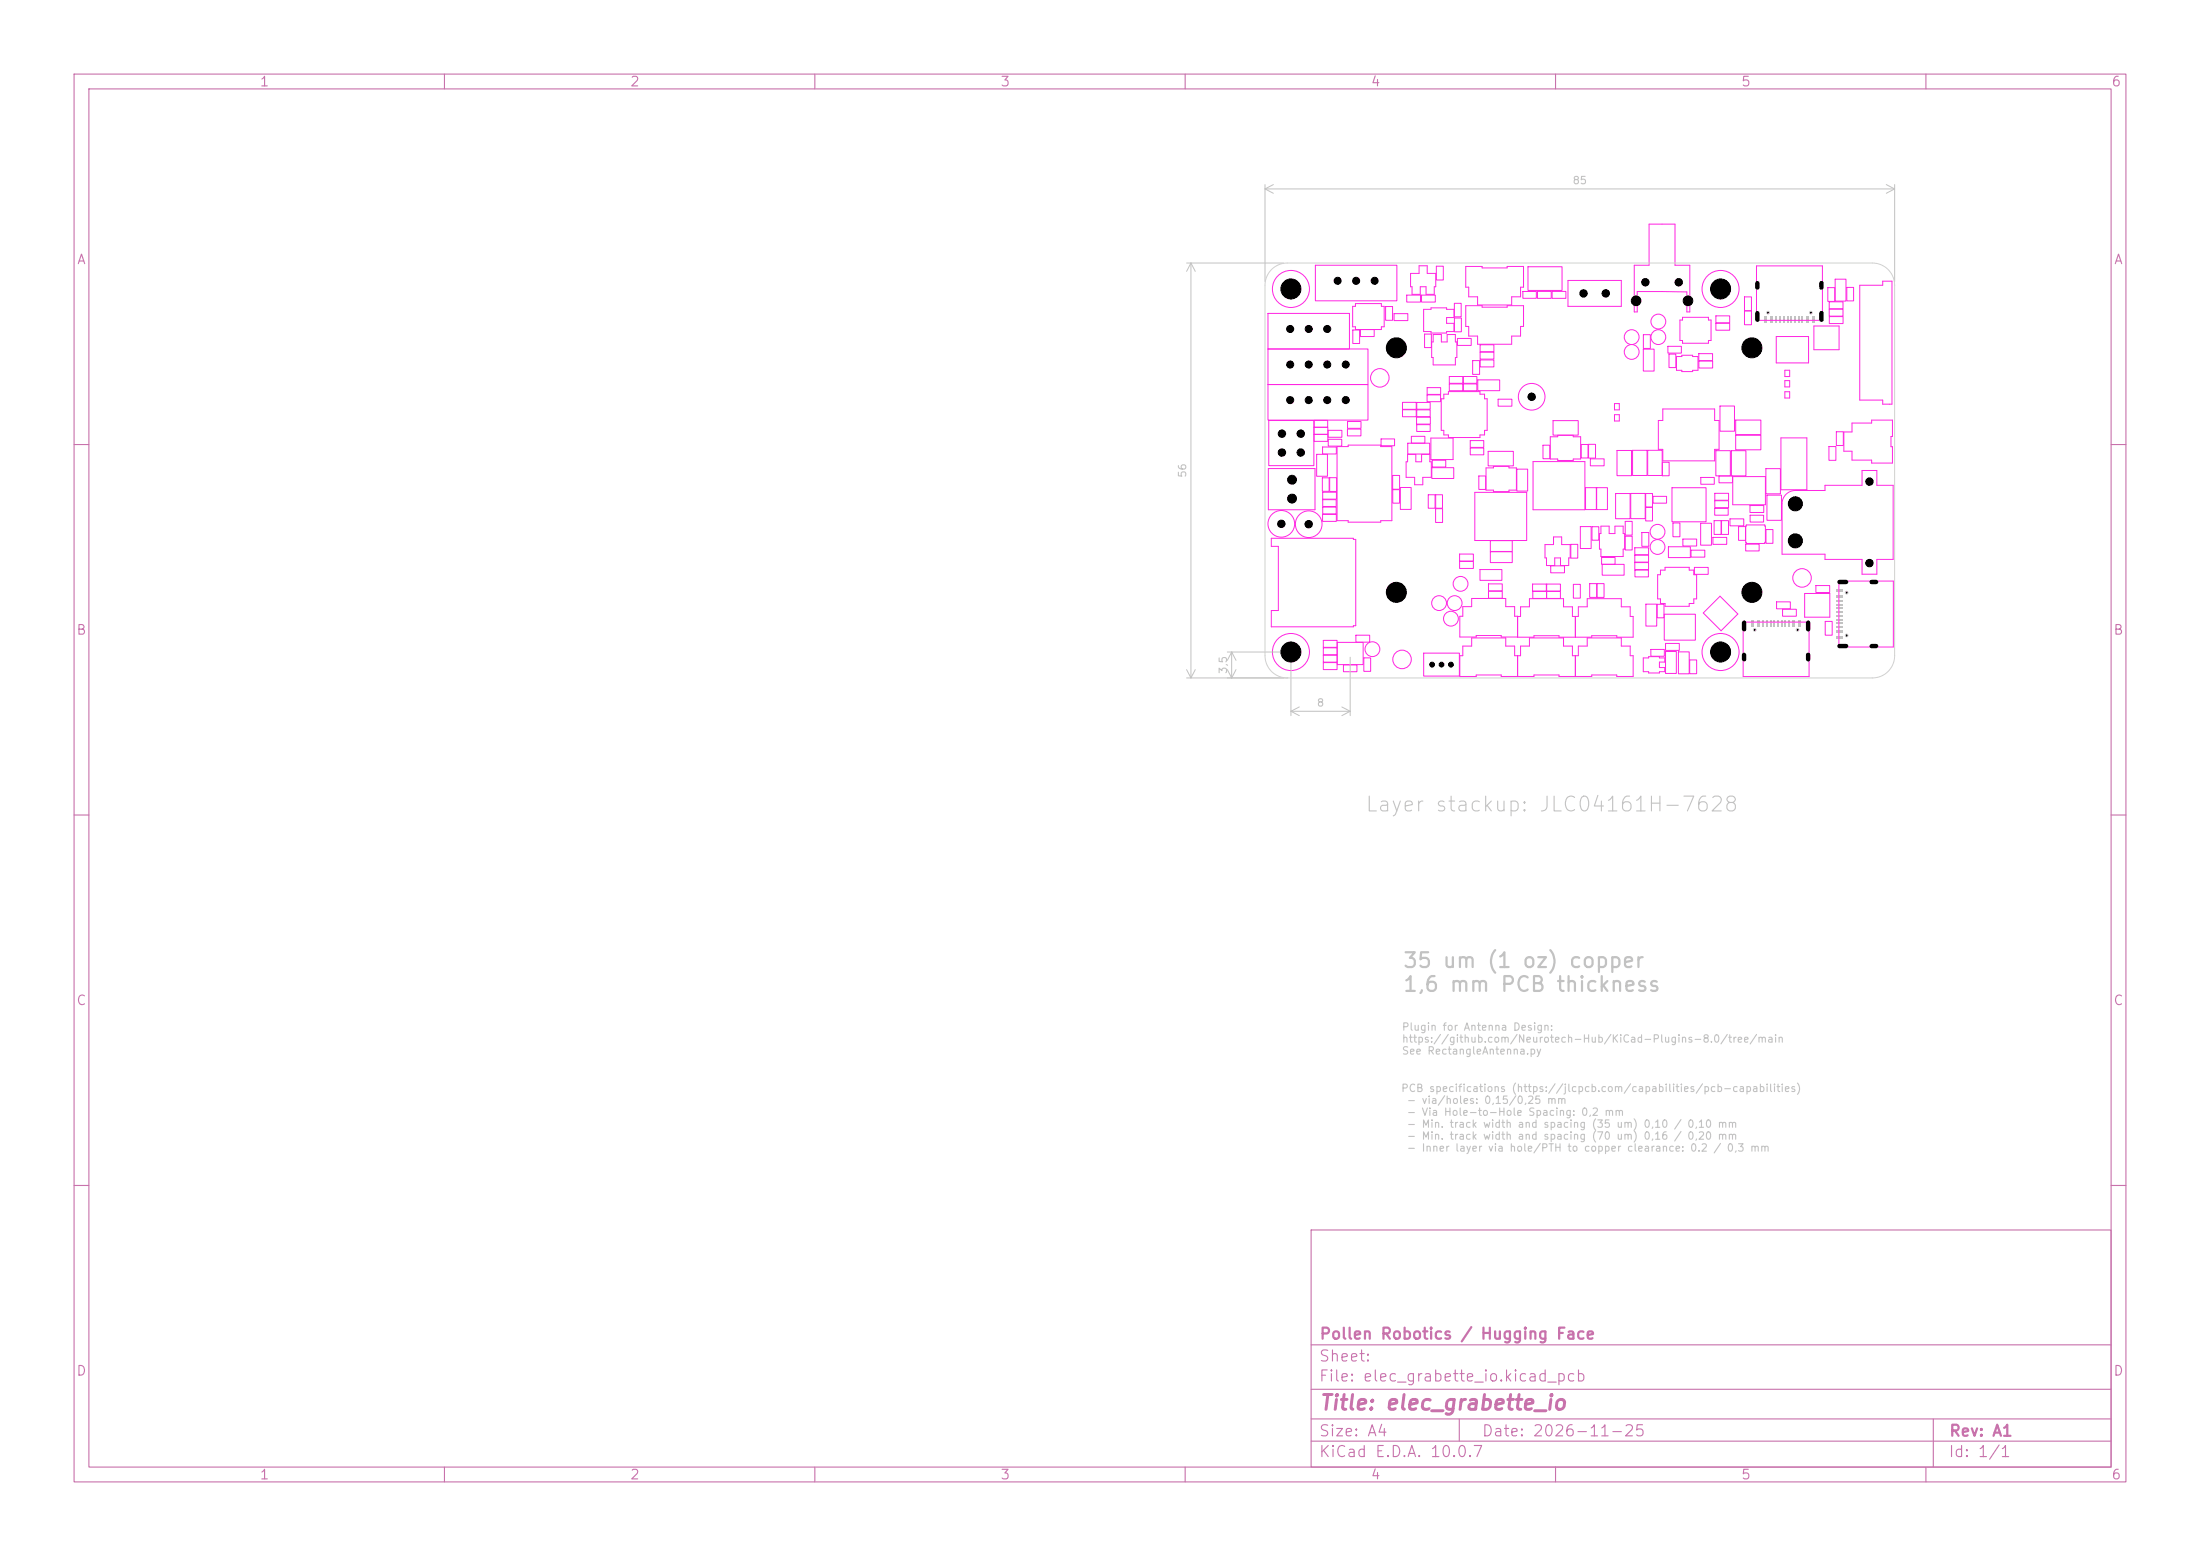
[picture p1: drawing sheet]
<svg xmlns="http://www.w3.org/2000/svg" width="297mm" height="210mm" viewBox="0 0 297 210" stroke-linecap="round" stroke-linejoin="round" font-family="sans-serif">
<g fill="none" stroke="#c872ab" stroke-width=".15">
<path d="M10 10h277v190h-277zM12 12h273v186h-273zM60 10v2M110 10v2M160 10v2M210 10v2M260 10v2M10 60h2M285 60h2M10 110h2M285 110h2M10 160h2"/>
<path d="M177 166h108v32h-108zM285 160h2M60 198v2M110 198v2M160 198v2M177 194.5h108M177 191.5h108M177 187.5h108M177 181.5h108M197 191.5v3M210 198v2M260 198v2"/>
<path d="M261 191.5v6.5"/>
</g>
<g fill="#c2c2c2">
<path d="M248 79.5h.8v.4h-.8z"/>
<path d="M248 80.3h.8v.4h-.8z"/>
<path d="M248 81h.8v.2h-.8z"/>
<path d="M248 81.5h.8v.2h-.8z"/>
<path d="M248 82h.8v.2h-.8z"/>
<path d="M248 82.5h.8v.2h-.8z"/>
<path d="M248 83h.8v.2h-.8z"/>
<path d="M248 83.5h.8v.2h-.8z"/>
<path d="M248 84h.8v.2h-.8z"/>
<path d="M248 84.5h.8v.2h-.8z"/>
<path d="M248 85.1h.8v.4h-.8z"/>
<path d="M248 85.9h.8v.4h-.8z"/>
<path d="M248.3 78.4h1.1v.3h-1.1z"/>
<path d="M248.3 87.1h1.1v.2h-1.1z"/>
<path d="M252.6 78.4h.7v.3h-.7z"/>
<path d="M252.6 87.1h.7v.2h-.7z"/>
<path d="M237.1 38.2h.3v.7h-.3z"/>
<path d="M237.1 42.1h.3v1.1h-.3z"/>
<path d="M238.2 42.7h.4v.8h-.4z"/>
<path d="M239 42.7h.4v.8h-.4z"/>
<path d="M239.7 42.7h.2v.8h-.2z"/>
<path d="M240.2 42.7h.2v.8h-.2z"/>
<path d="M240.7 42.7h.2v.8h-.2z"/>
<path d="M241.2 42.7h.2v.8h-.2z"/>
<path d="M241.7 42.7h.2v.8h-.2z"/>
<path d="M242.2 42.7h.2v.8h-.2z"/>
<path d="M242.7 42.7h.2v.8h-.2z"/>
<path d="M243.2 42.7h.2v.8h-.2z"/>
<path d="M243.8 42.7h.4v.8h-.4z"/>
<path d="M244.6 42.7h.4v.8h-.4z"/>
<path d="M245.8 38.2h.2v.7h-.2z"/>
<path d="M245.8 42.1h.2v1.1h-.2z"/>
<path d="M235.3 84h.3v1.1h-.3z"/>
<path d="M235.3 88.3h.3v.7h-.3z"/>
<path d="M236.4 83.7h.4v.8h-.4z"/>
<path d="M237.2 83.7h.4v.8h-.4z"/>
<path d="M237.9 83.7h.2v.8h-.2z"/>
<path d="M238.4 83.7h.2v.8h-.2z"/>
<path d="M238.9 83.7h.2v.8h-.2z"/>
<path d="M239.4 83.7h.2v.8h-.2z"/>
<path d="M239.9 83.7h.2v.8h-.2z"/>
<path d="M240.4 83.7h.2v.8h-.2z"/>
<path d="M240.9 83.7h.2v.8h-.2z"/>
<path d="M241.4 83.7h.2v.8h-.2z"/>
<path d="M242 83.7h.4v.8h-.4z"/>
<path d="M242.8 83.7h.4v.8h-.4z"/>
<path d="M244 84h.2v1.1h-.2z"/>
<path d="M244 88.3h.2v.7h-.2z"/>
</g>
<g fill="none" stroke="#ff26e2" stroke-width=".14">
<path d="M177.6 35.8h11v4.8h-11zM189.9 39.8h1.9v1h-1.9zM190.4 36.9h1.2v-1h1.1v1h1.1v1.8h-.2v1h-1.1v-1h-.8v1h-1.1v-1h-.2zM191.9 39.8h1.9v1h-1.9zM193.9 35.9h.9v1.9h-.9zM197.9 36h2.2v.2h3.4v-.2h2.2v2.8h-.4v1.3h-1.2v1.1h-4.6v-1.1h-1.2v-1.3h-.4zM205.6 39.3h1.8v1h-1.8zM206.3 36h4.6v3.2h-4.6zM207.6 39.3h1.8v1h-1.8zM209.5 39.3h1.9v1h-1.9zM211.7 37.9h7.2v3.5h-7.2zM222.6 30.3h3.5v5.5h2v6.3h-.4v-2.7h-3.3h-3.4v2.7h-.4v-6.3h2z"/>
<path d="M237.1 35.9h8.9v7.3h-8.9zM246.8 38.8h.9v1.9h-.9zM247.7 37.7h1.5v2.9h-1.5zM249.3 38.8h.9v1.8h-.9zM251.1 38.5h3.1v-.5h1.2v16.6h-1.2v-.6h-3.1zM171.2 42.3h11v4.8h-11zM171.2 51.9h13.5v4.8h-13.5zM171.2 47.1h13.5v4.8h-13.5zM171.3 56.8h6.1v6h-6.1zM177.4 58.6h1.9v1h-1.9zM177.4 57.7h1.9v.9h-1.9zM177.4 56.7h1.8v1h-1.8z"/>
<path d="M179.3 58.1h1.9v.9h-1.9zM179.3 59.3h1.8v.9h-1.8zM181.9 57.9h1.8v.9h-1.8zM181.9 56.9h1.8v.9h-1.8zM182.6 41.3h.4v-.3h3.5v.3h.4v2.8h-.4v.4h-3.5v-.4h-.4zM182.6 44.5h.9v1.9h-.9zM183.7 44.5h1.8v.9h-1.8zM186.4 59.2h1.9v1h-1.9zM187.1 41.4h.9v1.8h-.9zM188.2 42.3h1.9v1h-1.9zM189.3 55.3h1.9v.9h-1.9zM189.3 54.3h1.9v.9h-1.9z"/>
<path d="M190 59.8h3v1.5h-3zM190.5 58.9h1.9v.9h-1.9zM191.2 56.3h1.9v.9h-1.9zM191.3 54.3h1.8v.9h-1.8zM191.3 55.3h1.8v.9h-1.8zM191.3 57.3h1.8v.9h-1.8zM192.2 41.8h1v-.2h2.1v.2h1v1.1h-1v.7h1v1.2h-1v.2h-2.1v-.2h-1zM192.3 45.1h.9v1.8h-.9zM192.7 53.3h1.8v.9h-1.8zM192.7 52.3h1.8v.9h-1.8zM193.2 59.1h3v2.9h-3zM193.5 45.2h1.1v1h.8v-1h1.1v1h.2v2.1h-.2v1h-3v-1h-.2v-2.1h.2z"/>
<path d="M194.9 53.2h.6v-.3h4.3v.3h.6v.6h.4v4.3h-.4v.6h-.6v.4h-4.3v-.4h-.6v-.6h-.3v-4.3h.3zM195.7 51.8h1.8v.9h-1.8zM195.7 50.8h1.8v.9h-1.8zM196.3 40.9h1v1.9h-1zM196.3 42.9h1v1.9h-1zM196.8 45.7h1.8v.9h-1.8zM197.6 50.8h1.8v.9h-1.8zM197.6 51.8h1.8v.9h-1.8zM197.9 41.3h2.2v.2h3.4v-.2h2.2v2.8h-.4v1.3h-1.2v1.1h-4.6v-1.1h-1.2v-1.3h-.4zM198.5 59.5h1.8v.9h-1.8zM198.8 48.7h.9v1.8h-.9zM199.5 51.3h3v1.4h-3z"/>
<path d="M199.8 48.6h1.9v.9h-1.9zM199.8 47.5h1.9v1h-1.9zM199.8 46.5h1.9v1h-1.9zM202.2 53.9h1.9v.9h-1.9zM209.3 59h1v-.2h2.1v.2h1v3h-1v.2h-2.1v-.2h-1zM209.7 56.8h3.4v1.9h-3.4zM213.5 60h.9v1.8h-.9zM214.5 60h.9v1.8h-.9zM218 54.5h.6v.8h-.6zM218 56h.6v.8h-.6zM221.8 47.1h1.5v3h-1.5zM221.9 45.2h.9v1.8h-.9z"/>
<path d="M224.5 55.2h7v1.6h.6v3.9h-.6v1.5h-7v-1.5h-.6v-3.9h.6zM225.2 46.7h1.8v1h-1.8zM225.3 47.8h.9v1.8h-.9zM226.3 48.1h.7v-.1h1.5v.1h.7v1.9h-.7v.2h-1.5v-.2h-.7zM227.1 42.8h3.5v.4h.4v2.8h-.4v.3h-3.5v-.3h-.3v-2.8h.3zM229.3 47.7h1.9v1h-1.9zM229.3 48.7h1.9v1h-1.9zM231.6 43.6h1.9v1h-1.9zM231.6 42.6h1.9v1h-1.9zM232.2 54.8h2v3.4h-2zM234.3 56.7h3.4v2h-3.4zM234.3 58.7h3.4v2h-3.4z"/>
<path d="M235.5 40.1h.9v1.8h-.9zM235.5 42h.9v1.8h-.9zM239.8 45.4h4.4v3.6h-4.4zM240.4 59.1h3.5v7h-3.5zM241 50h.6v.8h-.6zM241 51.4h.6v.8h-.6zM241 52.9h.6v.8h-.6zM244.9 44h3.4v3.2h-3.4zM246.9 41.7h1.9v1h-1.9zM246.9 40.7h1.9v1h-1.9zM247 42.7h1.8v1h-1.8zM247.9 58.3h.9v1.8h-.9z"/>
<path d="M250 57.1h2.7v-.4h2.8v2.2h-.2v1.4h.2v2.2h-2.8v-.4h-2.7v-1.2h-1.1v-2.6h1.1zM171.2 63.2h6.3v5.6h-6.3zM171.6 72.7h11.1v.1h.3v11.7h-.3v.1h-11.1v-2.2h1v-8.7h-1zM177.7 61.3h1.5v3h-1.5zM178.5 64.5h.9v1.8h-.9zM178.5 60.3h1.9v1h-1.9zM178.5 69.4h1.9v1h-1.9zM178.6 66.4h1.8v1h-1.8zM178.6 68.4h1.8v1h-1.8zM178.6 67.4h1.8v1h-1.8zM179.5 64.5h.9v1.8h-.9zM180.5 60.3h1.5v-.2h4.4v.2h1.5v10h-1.5v.2h-4.4v-.2h-1.5z"/>
<path d="M188 64.2h.9v1.8h-.9zM188 66.1h.9v1.8h-.9zM189 65.8h1.5v3h-1.5zM190 61.3h1.1v1h.8v-1h1.1v1h.2v2.1h-1.1v1h-1.1v-1h-1.2v-2.1h.2zM192.8 66.8h.9v1.8h-.9zM193.3 63.1h3v1.5h-3zM193.4 62.1h1.8v.9h-1.8zM193.8 68.7h.9v1.8h-.9zM193.8 66.8h.9v1.8h-.9zM197 75.8h1.9v.9h-1.9zM197 74.8h1.9v.9h-1.9zM198.5 60.5h1.8v.9h-1.8z"/>
<path d="M199.1 66.5h7v6.5h-7zM199.6 64.2h1v1.9h-1zM199.8 76.9h3v1.4h-3zM200.6 63.2h1v-.2h2.1v.2h1v3h-1v.2h-2.1v-.2h-1zM200.9 60.9h3.4v2h-3.4zM200.9 79.8h1.9v.9h-1.9zM200.9 78.8h1.9v.9h-1.9zM201.2 74.5h3v1.4h-3zM201.2 73h3v1.4h-3zM204.8 63.3h1.4v3h-1.4zM206.9 78.8h1.9v1h-1.9zM206.9 79.8h1.9v1h-1.9z"/>
<path d="M207 62.3h7v6.5h-7zM208.3 60.1h.9v1.8h-.9zM208.6 73.5h1.1v-1h1.1v1h1.2v1.8h-.2v1h-1.1v-1h-.8v1h-1.1v-1h-.2zM208.8 78.8h1.9v1h-1.9zM208.8 79.8h1.9v1h-1.9zM209.3 76.4h1.9v.9h-1.9zM212.1 73.5h.9v1.8h-.9zM212.4 78.9h.9v1.8h-.9zM213.3 71.1h1.5v2.9h-1.5zM214 65.8h1.5v3h-1.5zM214.6 78.8h.9v1.8h-.9zM214.7 61.9h1.9v1h-1.9z"/>
<path d="M214.9 71.1h.9v1.8h-.9zM215.5 65.8h1.5v3h-1.5zM215.6 78.8h.9v1.8h-.9zM216.1 71h1.1v1h.8v-1h1.1v1h.2v2.1h-.2v1h-3v-1h-.2v-2.1h.2zM216.2 75.2h1.8v1h-1.8zM216.3 76.2h3v1.4h-3zM218.1 66.6h2v3.4h-2zM218.3 60.8h2v3.4h-2zM219.4 70.4h.9v1.8h-.9zM219.4 72.4h.9v1.8h-.9zM220.1 66.6h2v3.4h-2zM220.4 60.8h2v3.4h-2z"/>
<path d="M220.7 74.9h1.9v1h-1.9zM220.7 73.9h1.9v1h-1.9zM220.7 75.9h1.9v1h-1.9zM220.7 76.9h1.8v1h-1.8zM221.7 71.9h.9v1.8h-.9zM222.2 68.5h.9v1.8h-.9zM222.2 66.6h.9v1.8h-.9zM222.4 60.8h2v3.4h-2zM223.2 67h1.8v.9h-1.8zM224.2 77h.6v-.4h3.2v.4h.7v.6h.3v3.2h-.3v.7h-.7v.3h-3.2v-.3h-.6v-.7h-.4v-3.2h.4zM224.4 62.4h.9v1.8h-.9zM225.2 73.8h3v1.5h-3z"/>
<path d="M225.7 65.8h4.6v4.6h-4.6zM225.8 70.6h1v1.8h-1zM227.2 72.8h1.9v.9h-1.9zM228.3 74.3h1.8v.9h-1.8zM228.7 76.6h1.9v.9h-1.9zM229.6 70.6h1.5v3h-1.5zM229.6 64.4h1.8v1h-1.8zM231.2 72.5h1.9v1h-1.9zM231.4 70.3h.9v1.8h-.9zM231.5 68.6h1.8v.9h-1.8zM231.5 66.6h1.9v.9h-1.9zM231.5 67.6h1.9v.9h-1.9z"/>
<path d="M231.6 60.8h2v3.4h-2zM232.1 64.2h1.8v1h-1.8zM232.4 70.3h.9v1.8h-.9zM233.5 70h1.9v1h-1.9zM233.7 60.8h2v3.4h-2zM233.9 64.3h4.4v3.8h-4.4zM234.7 71.1h.9v1.8h-.9zM235.7 73.4h1.8v1h-1.8zM235.7 70.9h2.5v.1h.1v2.2h-.1v.2h-2.5v-.2v-2.2zM236.2 68.2h1.9v1h-1.9zM236.3 69.5h1.8v1h-1.8zM238.4 63.3h2v3.4h-2z"/>
<path d="M238.4 71.5h.9v1.8h-.9zM238.5 66.8h2v3.4h-2zM241.1 66.7a1.8 1.8 0 0 1 1.3-.5h4v-.7h5v-2h2v2h2.2v10h-2.2v2h-2v-2h-5v-.7h-5.8v-6.8a1.8 1.8 0 0 1 .5-1.3zM245.1 79h1.9v1h-1.9zM246.9 60.3h.9v1.8h-.9zM248.3 78.4h7.3v8.9h-7.3zM178.6 86.4h1.9v1h-1.9zM178.6 87.4h1.9v1h-1.9zM178.6 88.4h1.9v1h-1.9zM178.6 89.4h1.9v1h-1.9zM180.5 86.7h3.5v3h-3.5zM181.4 89.7h1.8v1h-1.8z"/>
<path d="M183 85.7h1.9v1h-1.9zM184.1 88.8h.9v1.8h-.9zM192.2 88.1h4.8v3.2h-4.8zM197.5 87.2h1.2v-1.1h4.6v1.1h1.2v1.3h.8v-1.3h1.2v-1.1h4.6v1.1h1.2v1.3h.8v-1.3h1.2v-1.1h4.6v1.1h1.2v1.3h.4v2.8h-2.2v-.2h-3.4v.2h-4.4v-.2h-3.4v.2h-4.4v-.2h-3.4v.2h-2.2v-2.8h.4zM204.9 83.2h.4v-1.3h1.2v-1.1h4.6v1.1h1.2v1.3h.8v-1.3h1.2v-1.1h4.6v1.1h1.2v1.3h.4v2.8h-2.2v-.2h-3.4v.2h-4.4v-.2h-3.4v.2h-2.2v-2.8h-.4v-1.3h-1.2v-1.1h-4.6v1.1h-1.2v1.3h-.4v2.8h2.2v-.2h3.4v.2h2.2M204.9 88.5v2.8M212.7 83.2v2.8M212.7 88.5v2.8M221.8 88.8h.8v-.2h1.4v.2h.7v.6h-.7v.7h.7v.6h-.7v.1h-1.4v-.1h-.8zM222.2 81.5h1.5v3h-1.5zM222.9 87.7h1.8v.9h-1.8zM223.7 81.6h.9v1.8h-.9z"/>
<path d="M224.7 82.9h4.2v3.5h-4.2zM224.8 87.9h1.5v3h-1.5zM224.8 86.8h1.9v1h-1.9zM226.6 88h1.4v2.9h-1.4zM228.1 89.1h.9v1.8h-.9zM232.2 80.5l2.4 2.4-2.3 2.2-2.4-2.4zM235.3 84h8.9v7.3h-8.9zM239.8 81.2h1.9v1h-1.9zM240.6 82.2h1.9v1h-1.9zM243.6 80.1h3.4v3.2h-3.4zM246.4 83.9h.9v1.8h-.9z"/>
<circle cx="174.3" cy="39" r="2.5"/>
<circle cx="232.3" cy="39" r="2.5"/>
<circle cx="186.3" cy="51" r="1.25"/>
<circle cx="206.8" cy="53.5" r="1.8"/>
<circle cx="220.3" cy="47.5" r="1"/>
<circle cx="220.3" cy="45.5" r="1"/>
<circle cx="223.9" cy="45.5" r="1"/>
<circle cx="223.9" cy="43.4" r="1"/>
<circle cx="173" cy="70.7" r="1.8"/>
<circle cx="176.7" cy="70.8" r="1.8"/>
<circle cx="197.2" cy="78.8" r="1"/>
<circle cx="223.8" cy="73.8" r="1"/>
<circle cx="223.8" cy="71.8" r="1"/>
<circle cx="243.3" cy="78" r="1.25"/>
<circle cx="174.3" cy="88" r="2.5"/>
<circle cx="185.3" cy="87.6" r="1"/>
<circle cx="189.3" cy="89" r="1.25"/>
<circle cx="194.3" cy="81.4" r="1"/>
<circle cx="195.9" cy="83.5" r="1"/>
<circle cx="196.4" cy="81.4" r="1"/>
<circle cx="232.3" cy="88" r="2.5"/>
</g>
<g fill="none" stroke="#c2c2c2" stroke-width=".14">
<path d="M160.2 35.5h13.1M160.8 35.5v56M160.8 35.5l.6 1.1M160.8 35.5l-.6 1.1M170.8 24.9v13.1M170.8 25.5h85M170.8 25.5l1.1 .6M171.9 24.9l-1.1 .6M254.7 24.9l1.1 .6M255.8 24.9v13.1M255.8 25.5l-1.1 .6M160.2 91.5h13.7"/>
<path d="M160.2 90.4l.6 1.1M161.4 90.4l-.6 1.1M165.7 88h8.1M165.7 90.4l.6 1.1M166.3 88v3.5M166.3 88l.6 1.1M166.3 88l-.6 1.1M166.9 90.4l-.6 1.1M174.3 88.5v8.1M174.3 96h8M174.3 96l1.1 .6M175.4 95.4l-1.1 .6"/>
<path d="M181.2 95.4l1.1 .6M182.3 88.7v7.9M182.3 96l-1.1 .6"/>
</g>
<g fill="none" stroke="#c2c2c2" stroke-width=".25">
<circle cx="238.7" cy="42.2" r=".12"/>
<circle cx="244.5" cy="42.2" r=".13"/>
<circle cx="249.3" cy="80" r=".13"/>
<circle cx="236.9" cy="85" r=".12"/>
<circle cx="242.7" cy="85" r=".12"/>
<circle cx="249.3" cy="85.8" r=".13"/>
</g>
<path d="M171.7 36.4a3 3 0 0 1 2.1-.9h79a3 3 0 0 1 3 3v50a3 3 0 0 1-3 3h-79a3 3 0 0 1-3-3v-50a3 3 0 0 1 .9-2.1z" fill="none" stroke="#d0d2cd" stroke-width=".14"/>
<g fill="#000" stroke="#000" stroke-width=".14">
<circle cx="174.3" cy="39" r="1.35"/>
<circle cx="180.6" cy="37.9" r=".47"/>
<circle cx="183.1" cy="37.9" r=".47"/>
<circle cx="185.6" cy="37.9" r=".47"/>
<circle cx="213.8" cy="39.6" r=".5"/>
<circle cx="216.8" cy="39.6" r=".5"/>
<circle cx="222.1" cy="38.1" r=".5"/>
<circle cx="226.6" cy="38.1" r=".5"/>
<circle cx="232.3" cy="39" r="1.35"/>
<circle cx="173.1" cy="58.5" r=".5"/>
<circle cx="174.2" cy="44.4" r=".47"/>
<circle cx="174.2" cy="49.2" r=".47"/>
<circle cx="174.2" cy="54" r=".48"/>
<circle cx="175.6" cy="58.5" r=".5"/>
<circle cx="176.7" cy="44.4" r=".47"/>
<circle cx="176.7" cy="49.2" r=".47"/>
<circle cx="176.7" cy="54" r=".48"/>
<circle cx="179.2" cy="44.4" r=".47"/>
<circle cx="179.2" cy="49.2" r=".47"/>
<circle cx="179.2" cy="54" r=".48"/>
<circle cx="181.7" cy="49.2" r=".47"/>
<circle cx="181.7" cy="54" r=".48"/>
<circle cx="188.5" cy="46.9" r="1.35"/>
<circle cx="206.8" cy="53.5" r=".5"/>
<circle cx="220.9" cy="40.6" r=".65"/>
<circle cx="227.9" cy="40.6" r=".65"/>
<circle cx="236.5" cy="46.9" r="1.35"/>
<circle cx="238.7" cy="42.2" r=".05"/>
<circle cx="244.5" cy="42.2" r=".05"/>
<circle cx="173" cy="70.7" r=".5"/>
<circle cx="173.1" cy="61.1" r=".5"/>
<circle cx="174.4" cy="64.7" r=".6"/>
<circle cx="174.4" cy="67.3" r=".6"/>
<circle cx="175.6" cy="61.1" r=".5"/>
<circle cx="176.7" cy="70.8" r=".5"/>
<circle cx="188.5" cy="79.9" r="1.35"/>
<circle cx="236.5" cy="79.9" r="1.35"/>
<circle cx="242.4" cy="73" r=".95"/>
<circle cx="242.4" cy="68" r=".95"/>
<circle cx="249.3" cy="80" r=".05"/>
<circle cx="252.4" cy="65" r=".5"/>
<circle cx="252.4" cy="76" r=".5"/>
<circle cx="174.3" cy="88" r="1.35"/>
<circle cx="193.3" cy="89.7" r=".32"/>
<circle cx="194.6" cy="89.7" r=".32"/>
<circle cx="195.9" cy="89.7" r=".32"/>
<circle cx="232.3" cy="88" r="1.35"/>
<circle cx="236.9" cy="85" r=".05"/>
<circle cx="242.7" cy="85" r=".05"/>
<circle cx="249.3" cy="85.8" r=".05"/>
</g>
<path d="M237.3 38.2v.6M245.9 38.2v.6M237.3 42.3v.9M245.9 42.3v.9M248.3 78.6h.9M252.7 78.6h.6M235.5 84v.9M235.5 88.4v.6M244.1 84v.9M244.1 88.4v.6M248.3 87.2h.9M252.7 87.2h.6" fill="none" stroke="#000" stroke-width=".6"/>
<g font-size="2" fill="#c2c2c2">
<text x="184.2" y="110.1">Layer stackup: JLC04161H-7628</text>
<text x="189.3" y="131.1">35 um (1 oz) copper</text>
<text x="189.3" y="134.3">1,6 mm PCB  thickness</text>
</g>
<text font-size="2" fill="#c872ab" x="178" y="190.8">Title: elec_grabette_io</text>
<g font-size="1.5" fill="#c872ab">
<text x="178" y="184.1">Sheet:</text>
<text x="178" y="181.1">Pollen Robotics / Hugging Face</text>
<text x="178" y="186.8">File: elec_grabette_io.kicad_pcb</text>
<text x="178" y="197">KiCad E.D.A. 10.0.7</text>
<text x="178" y="194.2">Size: A4</text>
<text x="200" y="194.2">Date: 2026-11-25</text>
<text x="263" y="197">Id: 1/1</text>
<text x="263" y="194.2">Rev: A1</text>
</g>
<g font-size="1.3" fill="#c872ab">
<text x="35" y="12">1</text>
<text x="85" y="12">2</text>
<text x="135" y="12">3</text>
<text x="185" y="12">4</text>
<text x="235" y="12">5</text>
<text x="285" y="12">6</text>
<text x="10.3" y="36">A</text>
<text x="285.3" y="36">A</text>
<text x="10.2" y="86">B</text>
<text x="285.2" y="86">B</text>
<text x="10.2" y="136">C</text>
<text x="285.2" y="136">C</text>
<text x="10.2" y="186">D</text>
<text x="285.2" y="186">D</text>
<text x="35" y="200">1</text>
<text x="85" y="200">2</text>
<text x="135" y="200">3</text>
<text x="185" y="200">4</text>
<text x="235" y="200">5</text>
<text x="285" y="200">6</text>
</g>
<g font-size="1" fill="#c2c2c2">
<text x="212.2" y="25.1">85</text>
<text x="160.4" y="64.6" transform="rotate(-90 160.4 64.6)">56</text>
<text x="165.9" y="91" transform="rotate(-90 165.9 91)">3,5</text>
<text x="177.7" y="95.6">8</text>
<text x="189.2" y="139.4">Plugin for Antenna Design:</text>
<text x="189.2" y="141">https://github.com/Neurotech-Hub/KiCad-Plugins-8.0/tree/main</text>
<text x="189.2" y="142.6">See RectangleAntenna.py</text>
<text x="189.1" y="147.6">PCB specifications (https://jlcpcb.com/capabilities/pcb-capabilities)</text>
<text x="189.8" y="149.2">- via/holes: 0,15/0,25 mm</text>
<text x="189.8" y="150.8">- Via Hole-to-Hole Spacing: 0,2 mm</text>
<text x="189.8" y="152.5">- Min. track width and spacing (35 um) 0,10 / 0,10 mm</text>
<text x="189.8" y="154.1">- Min. track width and spacing (70 um) 0,16 / 0,20 mm</text>
<text x="189.8" y="155.7">- Inner layer via hole/PTH to copper clearance: 0.2 / 0,3 mm</text>
</g>
</svg>
